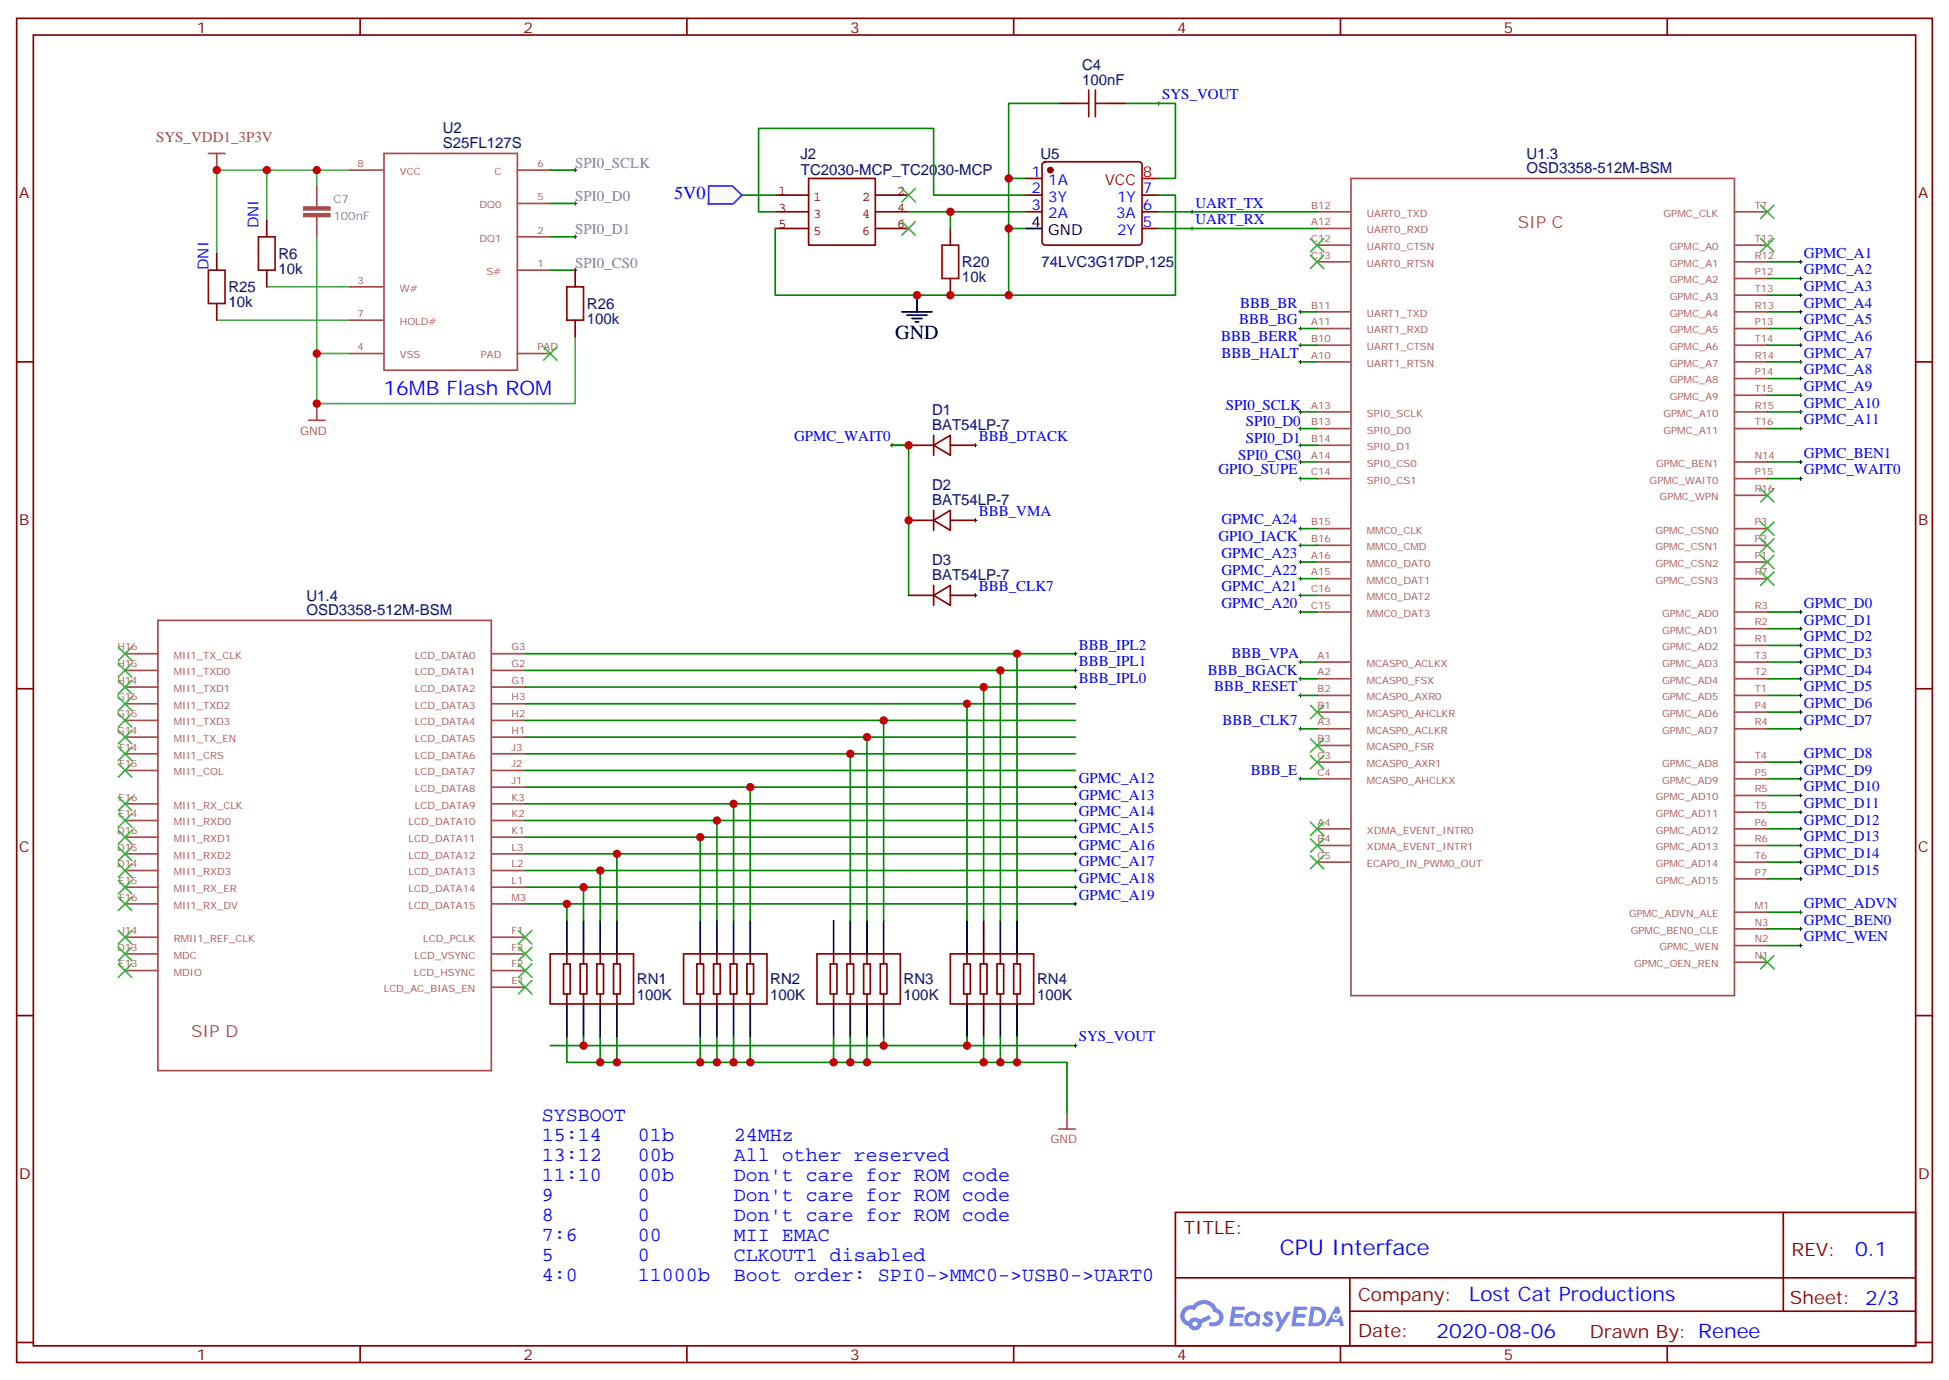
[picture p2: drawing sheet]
<svg xmlns="http://www.w3.org/2000/svg" width="412mm" height="292mm" viewBox="0 0 412 292" stroke-linecap="round" stroke-linejoin="round" font-family="sans-serif">
<g fill="none" stroke="#870000" stroke-width=".35">
<path d="M3.5 3.9h405.4v284.3h-405.4zM7.1 7.4h398.2v277.3h-398.2zM76.2 3.9v3.5M145.3 3.9v3.5M214.5 3.9v3.5M283.6 3.9v3.5M352.8 3.9v3.5M3.5 76.6h3.6M405.3 76.6h3.6M3.5 145.7h3.6M405.3 145.7h3.6M3.5 214.8h3.6"/>
<path d="M405.3 214.8h3.6M248.7 256.5h156.6v28.2h-156.6zM377.3 256.5v20.9M248.7 270.3h156.5M285.6 277.4h119.6M285.6 270.3v14.1M3.5 284h3.6M76.2 284.7v3.5M145.3 284.7v3.5M214.5 284.7v3.5M283.6 284.7v3.5M352.8 284.7v3.5"/>
<path d="M405.3 284h3.6"/>
</g>
<g fill="#5487ff">
<path d="M267.7 277.6a1.22 1.22 0 0 1 1.7 .3l-.4 .6a.47 .47 0 0 0-.3-.4 .47 .47 0 0 0-.5 .2v.1a1.55 1.55 0 0 1 1.1 1.5 1.34 1.34 0 0 1-2.3 .2l.5-.6 .7 .4a.29 .29 0 0 0 .3-.2 .29 .29 0 0 0-.2-.3 1.04 1.04 0 0 1-.6-1.8z"/>
<path d="M260.7 276.4h2.1a.43 .43 0 0 1 .5 .1 .43 .43 0 0 1 .1 .5l-.3 .1h-1.7l-.1 .9h1.5a.37 .37 0 0 1 .3 .4 .37 .37 0 0 1-.3 .3h-1.6l-.2 1.1h1.3a.43 .43 0 0 1 .5 .1 .43 .43 0 0 1 .1 .5l-.3 .2h-2.5z"/>
<path d="M273.8 276.4h2.2a.43 .43 0 0 1 .4 .1 .43 .43 0 0 1 .1 .5l-.3 .1h-1.6l-.2 .9h1.6a.37 .37 0 0 1 .3 .4 .37 .37 0 0 1-.4 .3h-1.6l-.1 1.1h1.3a.43 .43 0 0 1 .4 .1 .43 .43 0 0 1 .1 .5l-.3 .1h-2.4z"/>
<path d="M282.6 276.4h.7l.3 1.3-.6 .3a.69 .69 0 0 0-1 .2 .69 .69 0 0 0 .4 1 .69 .69 0 0 0 .9-.6l.5-.3 .6 2.2h-.8l-.2-.8h-1.8l-.5 .8h-.8z"/>
<path d="M269.8 277.5h.8l.6 1.8 1.1-1.8h.9l-2.6 4.2h-.8l.9-1.6z"/>
<path d="M277.4 276.4l-.6 4.2h1.3a2.11 2.11 0 0 0 2.5-2.2 2.11 2.11 0 0 0-2.5-2zM278.1 277.1a1.39 1.39 0 0 1 1.7 1.5 1.39 1.39 0 0 1-1.8 1.2h-.3z"/>
<path d="M263.7 278a1.47 1.47 0 0 0-.1 2.1 1.47 1.47 0 0 0 2.1 .1l.7 .4 .3-2.3-.2-.3h-.4a1.49 1.49 0 0 0-2.4 0zM264.4 278.4a.92 .92 0 0 1 1.5 .5 .92 .92 0 0 1-1.3 1 .9 .9 0 0 1-.2-1.5z"/>
<path d="M250.4 276.8a2.18 2.18 0 0 0 1.1 3.7 1.44 1.44 0 0 0 1.6 .9 1.44 1.44 0 0 0 1.2-1.5l2-1-.5-.7-1.9 1a1.47 1.47 0 0 0-2.4 .4 1.39 1.39 0 0 1-.7-1.9 1.39 1.39 0 0 1 2-.5 2.08 2.08 0 0 1 2.2-1.3 2.08 2.08 0 0 1 1.8 1.7 1.07 1.07 0 0 1 1.2 1 1.07 1.07 0 0 1-1 1.1h-.7a.43 .43 0 0 0-.5 .4 .43 .43 0 0 0 .4 .5 2 2 0 0 0 2.4-1.1 2 2 0 0 0-.7-2.5l-.4-.2a2.98 2.98 0 0 0-5.1-.7l-1.1 .1zM252.3 280.1a.55 .55 0 0 1 1.1 0 .55 .55 0 0 1-1.1 0z"/>
<circle cx="282.6" cy="278.5" r=".26"/>
</g>
<g fill="none" stroke="#a64a4a" stroke-width=".35">
<path d="M44.1 32.5h3.5M45.9 32.5v3.5M67 39.5v3.5M74.1 36h6.9M81.3 32.5h28.2v45.8h-28.2zM109.5 36h6.9M285.9 37.7h81.1v172.9h-81.1zM67 43v.7M67 45.9v4.2M109.5 57.2h6.9M109.5 50.1h6.9M109.5 43h6.9"/>
<path d="M278.7 51.9h6.9M278.7 55.4h6.9M278.7 44.8h6.9M278.7 48.3h6.9M367 58.9h6.9M367 51.9h6.9M367 55.4h6.9M367 44.8h6.9M74.1 60.7h6.9M74.1 74.8h6.9M74.1 67.7h6.9M109.5 74.8h6.9"/>
<path d="M278.7 66h6.9M278.7 76.6h6.9M278.7 73h6.9M278.7 69.5h6.9M367 62.4h6.9M367 66h6.9M367 76.6h6.9M367 73h6.9M367 69.5h6.9M65.3 88.9h3.5M67 85.4v3.5M278.7 97.7h6.9"/>
<path d="M278.7 94.2h6.9M278.7 87.1h6.9M278.7 90.7h6.9M367 97.7h6.9M367 87.1h6.9M367 90.7h6.9M367 80.1h6.9M367 83.6h6.9M278.7 111.8h6.9M278.7 101.2h6.9M278.7 115.4h6.9M278.7 118.9h6.9"/>
<path d="M367 111.8h6.9M367 101.2h6.9M367 115.4h6.9M367 118.9h6.9M367 104.8h6.9M26.5 138.3h6.9M33.4 131.2h70.6v95.3h-70.6zM104.2 138.3h6.9M278.7 122.4h6.9M278.7 125.9h6.9M278.7 129.5h6.9M367 122.4h6.9"/>
<path d="M367 129.5h6.9M367 133h6.9M367 136.5h6.9M26.5 159.5h6.9M26.5 155.9h6.9M26.5 152.4h6.9M26.5 148.9h6.9M26.5 145.3h6.9M26.5 141.8h6.9M104.2 159.5h6.9M104.2 155.9h6.9M104.2 152.4h6.9"/>
<path d="M104.2 148.9h6.9M104.2 145.3h6.9M104.2 141.8h6.9M278.7 154.2h6.9M278.7 157.7h6.9M278.7 140.1h6.9M278.7 143.6h6.9M278.7 147.1h6.9M278.7 150.6h6.9M367 154.2h6.9M367 140.1h6.9M367 143.6h6.9"/>
<path d="M367 147.1h6.9M367 150.6h6.9M26.5 163h6.9M26.5 177.1h6.9M26.5 170h6.9M26.5 173.6h6.9M104.2 163h6.9M104.2 177.1h6.9M104.2 170h6.9M104.2 166.5h6.9M104.2 173.6h6.9M278.7 161.2h6.9"/>
<path d="M278.7 164.7h6.9M278.7 175.3h6.9M278.7 178.9h6.9M367 161.2h6.9M367 164.7h6.9M367 175.3h6.9M367 178.9h6.9M367 168.3h6.9M367 171.8h6.9M26.5 198.3h6.9M26.5 187.7h6.9M26.5 191.2h6.9"/>
<path d="M26.5 180.6h6.9M26.5 184.1h6.9M104.2 198.3h6.9M104.2 187.7h6.9M104.2 191.2h6.9M104.2 180.6h6.9M104.2 184.1h6.9M278.7 182.4h6.9M367 182.4h6.9M367 185.9h6.9M367 193h6.9M367 196.5h6.9"/>
<path d="M26.5 205.3h6.9M26.5 201.8h6.9M104.2 208.8h6.9M104.2 205.3h6.9M104.2 201.8h6.9M367 200h6.9M367 203.6h6.9"/>
</g>
<g fill="none" stroke="#000" stroke-width=".21">
<path d="M121.4 36h.7M121.7 35.6v.7M244.8 21.9h.7M245.2 21.5v.7M121.4 57.2h.7M121.4 43h.7M121.4 50.1h.7M121.7 42.7v.7M121.7 49.7v.7M121.7 56.8v.7M251.9 44.8h.7M251.9 48.3h.7"/>
<path d="M252.2 44.4v.8M252.2 48v.7M380.6 55.4h.8M380.6 58.9h.8M381 55v.7M381 58.6v.7M274.8 73h.7M274.8 76.6h.7M274.8 66h.7M274.8 69.5h.7M275.2 65.6v.7M275.2 69.1v.7"/>
<path d="M275.2 72.7v.7M275.2 76.2v.7M380.6 73h.8M380.6 76.6h.8M380.6 66h.8M380.6 69.5h.8M380.6 62.4h.8M381 62.1v.7M381 65.6v.7M381 69.1v.7M381 72.7v.7M381 76.2v.7"/>
<path d="M381 79.7v.7M188.4 94.2h.7M188.7 93.8v.7M206 94.2h.7M206.4 93.8v.7M274.8 87.1h.7M274.8 94.2h.7M274.8 90.7h.7M274.8 97.7h.7M275.2 86.8v.7M275.2 90.3v.7M275.2 93.8v.7"/>
<path d="M275.2 97.4v.7M380.6 87.1h.8M380.6 90.7h.8M380.6 97.7h.8M380.6 80.1h.8M380.6 83.6h.8M381 83.3v.7M381 86.8v.7M381 90.3v.7M381 97.4v.7M206 110.1h.7M206.4 109.7v.7"/>
<path d="M274.8 118.9h.7M275.2 118.5v.7M380.6 101.2h.8M381 100.9v.7M206 125.9h.7M206.4 125.6v.7M274.8 129.5h.7M274.8 125.9h.7M274.8 122.4h.7M275.2 122.1v.7M275.2 125.6v.7M275.2 129.1v.7"/>
<path d="M275.2 139.7v.7M380.6 129.5h.8M380.6 133h.8M380.6 136.5h.8M381 129.1v.7M381 132.6v.7M381 136.2v.7M381 139.7v.7M274.8 154.2h.7M274.8 140.1h.7M274.8 143.6h.7M274.8 147.1h.7"/>
<path d="M275.2 143.2v.7M275.2 146.8v.7M275.2 153.8v.7M380.6 154.2h.8M380.6 140.1h.8M380.6 143.6h.8M380.6 147.1h.8M380.6 150.6h.8M381 143.2v.7M381 146.8v.7M381 150.3v.7M381 153.8v.7"/>
<path d="M274.8 164.7h.7M275.2 164.4v.7M380.6 164.7h.8M380.6 161.2h.8M380.6 168.3h.8M380.6 171.8h.8M380.6 175.3h.8M380.6 178.9h.8M381 160.9v.7M381 164.4v.7M381 167.9v.7M381 171.4v.8"/>
<path d="M381 175v.7M381 178.5v.7M380.6 196.5h.8M380.6 182.4h.8M380.6 185.9h.8M380.6 193h.8M381 182v.7M381 185.6v.7M381 192.6v.7M381 196.1v.7M381 199.7v.7M380.6 200h.8"/>
</g>
<g fill="none" stroke="#008700" stroke-width=".35">
<path d="M213.4 37.7h3.6M224 21.9h-10.6v26.4h3.6M238.1 21.9h10.6v15.8h-3.5M157 41.3h7M164 48.3v14.1h49.4v-14.1M192.3 44.8h24.7M201.1 44.8v3.5M217 41.3h-19.4v-14.1h-37.1v17.6h3.5M245.2 41.3h3.5v21.1h-35.3M245.2 48.3h33.5M245.2 44.8h33.5M373.9 58.9h7.1"/>
<path d="M373.9 55.4h7.1M275.2 69.5h3.5M275.2 66h3.5M275.2 73h3.5M275.2 76.6h3.5M373.9 69.5h7.1M373.9 66h7.1M373.9 62.4h7.1M373.9 73h7.1M373.9 76.6h7.1M192.3 94.2h-3.6h3.6v31.7M275.2 97.7h3.5"/>
<path d="M275.2 90.7h3.5M275.2 94.2h3.5M275.2 87.1h3.5M373.9 97.7h7.1M373.9 90.7h7.1M373.9 87.1h7.1M373.9 80.1h7.1M373.9 83.6h7.1M275.2 118.9h3.5M373.9 101.2h7.1M111.1 138.3h116.4M275.2 129.5h3.5"/>
<path d="M275.2 122.4h3.5M275.2 125.9h3.5M373.9 129.5h7.1M373.9 133h7.1M373.9 136.5h7.1M111.1 148.9h116.4M111.1 152.4h116.4M111.1 155.9h116.4M111.1 145.3h116.4M111.1 141.8h116.4M111.1 159.5h116.4M275.2 140.1h3.5"/>
<path d="M275.2 143.6h3.5M275.2 147.1h3.5M275.2 154.2h3.5M373.9 140.1h7.1M373.9 143.6h7.1M373.9 147.1h7.1M373.9 150.6h7.1M373.9 154.2h7.1M111.1 166.5h116.4M111.1 177.1h116.4M111.1 173.6h116.4M111.1 170h116.4"/>
<path d="M111.1 163h116.4M275.2 164.7h3.5M373.9 161.2h7.1M373.9 164.7h7.1M373.9 168.3h7.1M373.9 171.8h7.1M373.9 175.3h7.1M373.9 178.9h7.1M111.1 180.6h116.4M111.1 184.1h116.4M111.1 187.7h116.4M111.1 191.2h116.4"/>
<path d="M373.9 182.4h7.1M373.9 185.9h7.1M373.9 196.5h7.1M373.9 193h7.1M373.9 200h7.1"/>
</g>
<path d="M56.4 36v10.6M67 36v3.5M74.1 36h-28.2v17.6M67 50.1v35.3h54.7v-14.1M45.9 67.7h28.2M56.4 60.7h17.7M67 74.8h7.1" fill="none" stroke="#4aa64a" stroke-width=".35"/>
<g fill="none" stroke="#3c3" stroke-width=".35">
<path d="M190.9 39.9l2.8 2.8M193.7 39.9l-2.8 2.8M190.9 46.9l2.8 2.8M193.7 46.9l-2.8 2.8M277.3 54l2.8 2.8M277.3 50.4l2.8 2.9M280.1 54l-2.8 2.8M280.1 50.4l-2.8 2.9M372.5 50.4l2.9 2.9M372.5 43.4l2.9 2.8M375.4 50.4l-2.9 2.9M375.4 43.4l-2.9 2.8"/>
<path d="M115 73.4l2.8 2.8M117.8 73.4l-2.8 2.8M372.5 117.5l2.9 2.8M372.5 113.9l2.9 2.9M372.5 103.4l2.9 2.8M372.5 110.4l2.9 2.8M375.4 117.5l-2.9 2.8M375.4 113.9l-2.9 2.9M375.4 103.4l-2.9 2.8M375.4 110.4l-2.9 2.8M25 136.9l2.9 2.8M27.9 136.9l-2.9 2.8"/>
<path d="M372.5 121l2.9 2.8M375.4 121l-2.9 2.8M25 158l2.9 2.9M25 154.5l2.9 2.8M25 151l2.9 2.8M25 147.5l2.9 2.8M25 143.9l2.9 2.9M25 140.4l2.9 2.8M27.9 158l-2.9 2.9M27.9 154.5l-2.9 2.8M27.9 151l-2.9 2.8M27.9 147.5l-2.9 2.8"/>
<path d="M27.9 143.9l-2.9 2.9M27.9 140.4l-2.9 2.8M277.3 149.2l2.8 2.8M277.3 156.3l2.8 2.8M277.3 159.8l2.8 2.8M280.1 149.2l-2.8 2.8M280.1 156.3l-2.8 2.8M280.1 159.8l-2.8 2.8M25 179.2l2.9 2.8M25 175.7l2.9 2.8M25 172.2l2.9 2.8M25 168.6l2.9 2.8"/>
<path d="M25 161.6l2.9 2.8M27.9 179.2l-2.9 2.8M27.9 175.7l-2.9 2.8M27.9 172.2l-2.9 2.8M27.9 168.6l-2.9 2.8M27.9 161.6l-2.9 2.8M277.3 173.9l2.8 2.8M277.3 177.4l2.8 2.9M280.1 173.9l-2.8 2.8M280.1 177.4l-2.8 2.9M25 196.8l2.9 2.9M25 189.8l2.9 2.8"/>
<path d="M25 186.3l2.9 2.8M25 182.7l2.9 2.9M27.9 196.8l-2.9 2.9M27.9 189.8l-2.9 2.8M27.9 186.3l-2.9 2.8M27.9 182.7l-2.9 2.9M109.7 196.8l2.8 2.9M112.5 196.8l-2.8 2.9M277.3 181l2.8 2.8M280.1 181l-2.8 2.8M25 203.9l2.9 2.8M25 200.4l2.9 2.8"/>
<path d="M27.9 203.9l-2.9 2.8M27.9 200.4l-2.9 2.8M109.7 200.4l2.8 2.8M109.7 203.9l2.8 2.8M109.7 207.4l2.8 2.9M112.5 200.4l-2.8 2.8M112.5 203.9l-2.8 2.8M112.5 207.4l-2.8 2.9M372.5 202.1l2.9 2.9M375.4 202.1l-2.9 2.9"/>
</g>
<path d="M217 37.7h3.5M220.7 34.4l.5-.2h19.7a.71 .71 0 0 1 .8 .7v16.3a.76 .76 0 0 1-.8 .7h-19.7a.76 .76 0 0 1-.7-.7v-16.3zM224 21.9h3.5M234.6 21.9h3.5M201.1 48.3v3.6M201.1 58.9v3.5M217 41.3h3.5M217 44.8h3.5M241.7 41.3h3.5M241.7 44.8h3.5M241.7 48.3h3.5" fill="none" stroke="#870000" stroke-width=".35"/>
<circle cx="222.2" cy="36" r=".53" fill="#870000" stroke="#870000" stroke-width=".35"/>
<path d="M217 48.3h3.5M190.9 66h6.3M191.9 66.7h4.2M193 67.4h2.1M193.7 68.1h.7M194 62.4v3.6" fill="none" stroke="#000" stroke-width=".35"/>
<path d="M241.7 37.7h3.5" fill="none" stroke="#f00" stroke-width=".35"/>
<path d="M230.4 19.1v5.6M231.8 19.1v5.6M227.5 21.9h2.9M231.8 21.9h2.8M199.3 51.9h3.5v7h-3.5z" fill="none" stroke="#a10000" stroke-width=".35"/>
<path d="M171.1 37.7h14.1v14.2h-14.1zM164 41.3h7.1M164 44.8h7.1M164 48.3h7.1M185.2 41.3h7.1M185.2 44.8h7.1M185.2 48.3h7.1" fill="none" stroke="#850000" stroke-width=".35"/>
<g fill="#a64a4a" stroke="#a64a4a" stroke-width=".21">
<path d="M64.2 43.7h5.6v.8h-5.6z"/>
<path d="M64.2 45.2h5.6v.7h-5.6z"/>
</g>
<path d="M149.9 39.3h5.1l2 2-1.9 1.8h-5.3z" fill="#fff7f7" stroke="#420aff" stroke-width=".35"/>
<g fill="none" stroke="#870000" stroke-width=".35">
<path d="M45.9 53.6v3.6M56.4 46.6v3.5M56.4 57.2v3.5M121.7 57.2v3.5M45.9 64.2v3.5M121.7 67.7v3.6M192.3 94.2h5.3M197.6 94.2l3.5-2.1v4.2zM197.6 92.1v4.2M201.1 94.2h5.3M192.3 110.1h5.3M197.6 110.1l3.5-2.2v4.3z"/>
<path d="M197.6 107.9v4.3M201.1 110.1h5.3M192.3 125.9h5.3M197.6 125.9l3.5-2.1v4.3zM197.6 123.8v4.3M201.1 125.9h5.3M116.4 201.8h17.7v10.6h-17.7zM119.2 203.9h1.4v6.4h-1.4zM119.9 201.8v2.1M119.9 210.3v2.1M122.8 203.9h1.4v6.4h-1.4zM123.5 201.8v2.1"/>
<path d="M123.5 210.3v2.1M126.3 203.9h1.4v6.4h-1.4zM127 201.8v2.1M127 210.3v2.1M129.8 203.9h1.4v6.4h-1.4zM130.5 201.8v2.1M130.5 210.3v2.1M144.6 201.8h17.7v10.6h-17.7zM147.5 203.9h1.4v6.4h-1.4zM148.2 201.8v2.1M148.2 210.3v2.1M151 203.9h1.4v6.4h-1.4z"/>
<path d="M151.7 201.8v2.1M151.7 210.3v2.1M154.5 203.9h1.4v6.4h-1.4zM155.2 201.8v2.1M155.2 210.3v2.1M158 203.9h1.5v6.4h-1.5zM158.7 201.8v2.1M158.7 210.3v2.1M172.9 201.8h17.6v10.6h-17.6zM175.7 203.9h1.4v6.4h-1.4zM176.4 201.8v2.1M176.4 210.3v2.1"/>
<path d="M179.2 203.9h1.4v6.4h-1.4zM179.9 201.8v2.1M179.9 210.3v2.1M182.7 203.9h1.4v6.4h-1.4zM183.4 201.8v2.1M183.4 210.3v2.1M186.3 203.9h1.4v6.4h-1.4zM187 201.8v2.1M187 210.3v2.1M201.1 201.8h17.6v10.6h-17.6zM203.9 203.9h1.4v6.4h-1.4zM204.6 201.8v2.1"/>
<path d="M204.6 210.3v2.1M207.4 203.9h1.4v6.4h-1.4zM208.1 201.8v2.1M208.1 210.3v2.1M211 203.9h1.4v6.4h-1.4zM211.7 201.8v2.1M211.7 210.3v2.1M214.5 203.9h1.4v6.4h-1.4zM215.2 201.8v2.1M215.2 210.3v2.1"/>
</g>
<path d="M44.1 57.2h3.5v7h-3.5zM54.7 50.1h3.5v7.1h-3.5zM119.9 60.7h3.6v7h-3.6z" fill="none" stroke="#a10000" stroke-width=".35"/>
<g fill="none" stroke="#000" stroke-width=".21">
<path d="M274.8 111.8h.7M274.8 101.2h.7M274.8 115.4h.7M275.2 100.9v.7M275.2 111.5v.7M275.2 115v.7M227.2 138.3h.7M227.5 137.9v.7M227.2 145.3h.7M227.2 141.8h.7M227.5 141.5v.7M227.5 145v.7"/>
<path d="M227.2 177.1h.7M227.2 173.6h.7M227.2 170h.7M227.2 166.5h.7M227.5 166.2v.7M227.5 169.7v.7M227.5 173.2v.7M227.5 176.7v.7M227.2 191.2h.7M227.2 187.7h.7M227.2 184.1h.7M227.2 180.6h.7"/>
<path d="M227.5 180.3v.7M227.5 183.8v.7M227.5 187.3v.7M227.5 190.9v.7M227.2 221.2h.7M227.5 220.8v.7"/>
</g>
<g fill="none" stroke="#008700" stroke-width=".35">
<path d="M116.4 36h5.3M116.4 57.2h5.3M116.4 50.1h5.3M116.4 43h5.3M275.2 111.8h3.5M275.2 101.2h3.5M275.2 115.4h3.5M215.2 138.3v56.4M179.9 159.5v35.2M183.4 155.9v38.8M187 152.4v42.3M204.6 148.9v45.8"/>
<path d="M208.1 145.3v49.4M211.7 141.8v52.9M148.2 177.1v17.6M151.7 173.6v21.1M155.2 170v24.7M158.7 166.5v28.2M119.9 191.2v3.5M123.5 187.7v7M127 184.1v10.6M130.5 180.6v14.1M119.9 219.4v5.3h105.9v10.6M123.5 219.4v1.8"/>
<path d="M127 219.4v5.3M130.5 219.4v5.3M148.2 219.4v5.3M151.7 219.4v5.3M155.2 219.4v5.3M158.7 219.4v5.3M176.4 219.4v5.3M179.9 219.4v5.3M183.4 219.4v5.3M187 219.4v1.8M204.6 219.4v1.8M208.1 219.4v5.3"/>
<path d="M211.7 219.4v5.3M215.2 219.4v5.3M116.4 221.2h111.1"/>
</g>
<g fill="none" stroke="#000" stroke-width=".35">
<path d="M119.9 194.7v7.1M123.5 194.7v7.1M127 194.7v7.1M130.5 194.7v7.1M148.2 194.7v7.1M151.7 194.7v7.1M155.2 194.7v7.1M158.7 194.7v7.1M176.4 194.7v7.1M179.9 194.7v7.1M183.4 194.7v7.1M187 194.7v7.1"/>
<path d="M204.6 194.7v7.1M208.1 194.7v7.1M211.7 194.7v7.1M215.2 194.7v7.1M119.9 212.4v7M123.5 212.4v7M127 212.4v7M130.5 212.4v7M148.2 212.4v7M151.7 212.4v7M155.2 212.4v7M158.7 212.4v7"/>
<path d="M176.4 212.4v7M179.9 212.4v7M183.4 212.4v7M187 212.4v7M204.6 212.4v7M208.1 212.4v7M211.7 212.4v7M215.2 212.4v7"/>
</g>
<path d="M224 238.8h3.5M225.8 235.3v3.5" fill="none" stroke="#a64a4a" stroke-width=".35"/>
<g fill="#c00">
<circle cx="56.4" cy="36" r=".88"/>
<circle cx="67" cy="36" r=".88"/>
<circle cx="192.3" cy="94.2" r=".88"/>
<circle cx="213.4" cy="48.3" r=".88"/>
<circle cx="201.1" cy="44.8" r=".88"/>
<circle cx="201.1" cy="62.4" r=".88"/>
<circle cx="213.4" cy="62.4" r=".88"/>
<circle cx="213.4" cy="37.7" r=".88"/>
<circle cx="194" cy="62.4" r=".88"/>
<circle cx="192.3" cy="110.1" r=".88"/>
<circle cx="67" cy="74.8" r=".88"/>
<circle cx="45.9" cy="36" r=".88"/>
<circle cx="67" cy="85.4" r=".88"/>
<circle cx="127" cy="184.1" r=".88"/>
<circle cx="130.5" cy="180.6" r=".88"/>
<circle cx="119.9" cy="191.2" r=".88"/>
<circle cx="123.5" cy="187.7" r=".88"/>
<circle cx="148.2" cy="177.1" r=".88"/>
<circle cx="151.7" cy="173.6" r=".88"/>
<circle cx="155.2" cy="170" r=".88"/>
<circle cx="158.8" cy="166.5" r=".88"/>
<circle cx="179.9" cy="159.5" r=".88"/>
<circle cx="183.4" cy="155.9" r=".88"/>
<circle cx="187" cy="152.4" r=".88"/>
<circle cx="204.6" cy="148.9" r=".88"/>
<circle cx="208.1" cy="145.3" r=".88"/>
<circle cx="211.7" cy="141.8" r=".88"/>
<circle cx="215.2" cy="138.3" r=".88"/>
<circle cx="123.5" cy="221.2" r=".88"/>
<circle cx="204.6" cy="221.2" r=".88"/>
<circle cx="187" cy="221.2" r=".88"/>
<circle cx="127" cy="224.7" r=".88"/>
<circle cx="130.5" cy="224.7" r=".88"/>
<circle cx="148.2" cy="224.7" r=".88"/>
<circle cx="151.7" cy="224.7" r=".88"/>
<circle cx="155.2" cy="224.7" r=".88"/>
<circle cx="158.8" cy="224.7" r=".88"/>
<circle cx="176.4" cy="224.7" r=".88"/>
<circle cx="179.9" cy="224.7" r=".88"/>
<circle cx="183.4" cy="224.7" r=".88"/>
<circle cx="208.1" cy="224.7" r=".88"/>
<circle cx="211.7" cy="224.7" r=".88"/>
<circle cx="215.2" cy="224.7" r=".88"/>
</g>
<text font-size="4.6" fill="#00f" x="270.8" y="265.5">CPU Interface</text>
<text font-size="4.2" x="189.4" y="71.6">GND</text>
<g font-size="4.2" fill="#00f">
<text x="81.1" y="83.6">16MB Flash ROM</text>
<text x="114.7" y="237.1">SYSBOOT</text>
<text x="114.7" y="241.3">15:14</text>
<text x="114.7" y="245.5">13:12</text>
<text x="135" y="241.3">01b</text>
<text x="135" y="245.5">00b</text>
<text x="155.3" y="241.3">24MHz</text>
<text x="155.3" y="245.5">All other reserved</text>
<text x="114.7" y="249.8">11:10</text>
<text x="135" y="249.8">00b</text>
<text x="155.3" y="249.8">Don't care for ROM code</text>
<text x="114.7" y="254">9</text>
<text x="135" y="254">0</text>
<text x="155.3" y="254">Don't care for ROM code</text>
<text x="114.7" y="258.2">8</text>
<text x="114.7" y="262.5">7:6</text>
<text x="135" y="258.2">0</text>
<text x="135" y="262.5">00</text>
<text x="155.3" y="258.2">Don't care for ROM code</text>
<text x="155.3" y="262.5">MII EMAC</text>
<text x="114.7" y="266.7">5</text>
<text x="135" y="266.7">0</text>
<text x="155.3" y="266.7">CLKOUT1 disabled</text>
<text x="392.5" y="265.7">0.1</text>
<text x="114.7" y="270.9">4:0</text>
<text x="135" y="270.9">11000b</text>
<text x="155.3" y="270.9">Boot order: SPI0-&gt;MMC0-&gt;USB0-&gt;UART0</text>
<text x="310.9" y="275.3">Lost Cat Productions</text>
<text x="304" y="283.1">2020-08-06</text>
</g>
<text font-size="3.9" fill="#00f" x="142.6" y="42.2">5V0</text>
<g font-size="3.9" fill="#800">
<text x="250.5" y="261.1">TITLE:</text>
<text x="379.1" y="265.7">REV:</text>
<text x="287.4" y="275.3">Company:</text>
<text x="378.7" y="275.9">Sheet: 2/3</text>
<text x="287.4" y="282.9">Date:</text>
<text x="336.4" y="283">Drawn By: Renee</text>
</g>
<g font-size="3.5" fill="#a54b4b">
<text x="321.1" y="48.3">SIP C</text>
<text x="40.5" y="219.4">SIP D</text>
</g>
<g font-size="3.2" fill="#800">
<text x="41.6" y="6.9">1</text>
<text x="110.8" y="6.9">2</text>
<text x="179.9" y="6.9">3</text>
<text x="249.1" y="6.9">4</text>
<text x="318.2" y="6.9">5</text>
<text x="4.1" y="42">A</text>
<text x="405.9" y="42">A</text>
<text x="4.1" y="111.1">B</text>
<text x="405.9" y="111.1">B</text>
<text x="4.1" y="180.3">C</text>
<text x="405.9" y="180.3">C</text>
<text x="4.1" y="249.4">D</text>
<text x="405.9" y="249.4">D</text>
<text x="41.6" y="287.7">1</text>
<text x="110.8" y="287.7">2</text>
<text x="179.9" y="287.7">3</text>
<text x="249.1" y="287.7">4</text>
<text x="318.2" y="287.7">5</text>
</g>
<g font-size="3.2" fill="#000080">
<text x="229" y="18">100nF</text>
<text x="229" y="14.8">C4</text>
<text x="93.7" y="28.2">U2</text>
<text x="93.7" y="31.4">S25FL127S</text>
<text x="169.4" y="33.6">J2</text>
<text x="220.1" y="33.6">U5</text>
<text x="323" y="33.6">U1.3</text>
<text x="169.5" y="37.1">TC2030-MCP_TC2030-MCP</text>
<text x="323" y="36.7">OSD3358-512M-BSM</text>
<text x="58.9" y="57.9">10k</text>
<text x="58.9" y="54.8">R6</text>
<text x="203.6" y="59.7">10k</text>
<text x="203.6" y="56.6">R20</text>
<text x="220.4" y="56.5">74LVC3G17DP,125</text>
<text x="48.3" y="65">10k</text>
<text x="48.3" y="61.9">R25</text>
<text x="124.2" y="65.4">R26</text>
<text x="124.2" y="68.5">100k</text>
<text x="197.2" y="87.8">D1</text>
<text x="197.2" y="91">BAT54LP-7</text>
<text x="197.2" y="106.9">BAT54LP-7</text>
<text x="197.2" y="103.7">D2</text>
<text x="197.2" y="119.6">D3</text>
<text x="197.2" y="122.8">BAT54LP-7</text>
<text x="64.8" y="130.2">OSD3358-512M-BSM</text>
<text x="64.8" y="127">U1.4</text>
<text x="134.8" y="208.2">RN1</text>
<text x="163" y="208.2">RN2</text>
<text x="191.2" y="208.2">RN3</text>
<text x="219.4" y="208.2">RN4</text>
<text x="134.8" y="211.4">100K</text>
<text x="163" y="211.4">100K</text>
<text x="191.2" y="211.4">100K</text>
<text x="219.4" y="211.4">100K</text>
</g>
<g font-size="3.2" fill="#00f">
<text x="245.9" y="21">SYS_VOUT</text>
<text x="218.3" y="37.4">1</text>
<text x="218.3" y="40.9">2</text>
<text x="221.8" y="39.2">1A</text>
<text x="241.8" y="40.9">7</text>
<text x="218.3" y="44.4">3</text>
<text x="221.8" y="42.7">3Y</text>
<text x="221.8" y="46.2">2A</text>
<text x="236.2" y="46.2">3A</text>
<text x="236.4" y="42.7">1Y</text>
<text x="241.8" y="48">5</text>
<text x="241.8" y="44.4">6</text>
<text x="252.9" y="43.9">UART_TX</text>
<text x="252.9" y="47.4">UART_RX</text>
<text x="54.7" y="48.3" transform="rotate(-90 54.7 48.3)">DNI</text>
<text x="236.4" y="49.7">2Y</text>
<text x="44.1" y="57.2" transform="rotate(-90 44.1 57.2)">DNI</text>
<text x="381.7" y="54.5">GPMC_A1</text>
<text x="381.7" y="58">GPMC_A2</text>
<text x="262.4" y="65.1">BBB_BR</text>
<text x="381.7" y="61.6">GPMC_A3</text>
<text x="381.7" y="65.1">GPMC_A4</text>
<text x="262.2" y="68.6">BBB_BG</text>
<text x="381.7" y="68.6">GPMC_A5</text>
<text x="258.4" y="72.1">BBB_BERR</text>
<text x="258.5" y="75.7">BBB_HALT</text>
<text x="381.7" y="72.1">GPMC_A6</text>
<text x="381.7" y="75.7">GPMC_A7</text>
<text x="381.7" y="79.2">GPMC_A8</text>
<text x="381.7" y="82.7">GPMC_A9</text>
<text x="259.4" y="86.6">SPI0_SCLK</text>
<text x="381.7" y="86.3">GPMC_A10</text>
<text x="381.7" y="89.8">GPMC_A11</text>
<text x="168" y="93.3">GPMC_WAIT0</text>
<text x="207.1" y="93.3">BBB_DTACK</text>
<text x="263.6" y="93.7">SPI0_D1</text>
<text x="263.6" y="90.2">SPI0_D0</text>
<text x="257.8" y="100.4">GPIO_SUPE</text>
<text x="262" y="97.2">SPI0_CS0</text>
<text x="381.7" y="100.4">GPMC_WAIT0</text>
<text x="381.7" y="96.8">GPMC_BEN1</text>
<text x="207.1" y="109.2">BBB_VMA</text>
<text x="258.5" y="110.9">GPMC_A24</text>
<text x="257.8" y="114.5">GPIO_IACK</text>
<text x="258.5" y="118">GPMC_A23</text>
<text x="207.1" y="125.1">BBB_CLK7</text>
<text x="258.5" y="125.1">GPMC_A21</text>
<text x="258.5" y="121.5">GPMC_A22</text>
<text x="258.5" y="128.6">GPMC_A20</text>
<text x="381.7" y="128.6">GPMC_D0</text>
<text x="228.2" y="137.4">BBB_IPL2</text>
<text x="381.7" y="132.1">GPMC_D1</text>
<text x="381.7" y="135.6">GPMC_D2</text>
<text x="228.2" y="140.9">BBB_IPL1</text>
<text x="255.5" y="142.7">BBB_BGACK</text>
<text x="260.6" y="139.2">BBB_VPA</text>
<text x="381.7" y="139.2">GPMC_D3</text>
<text x="381.7" y="142.7">GPMC_D4</text>
<text x="228.2" y="144.5">BBB_IPL0</text>
<text x="256.9" y="146.2">BBB_RESET</text>
<text x="381.7" y="146.2">GPMC_D5</text>
<text x="381.7" y="149.8">GPMC_D6</text>
<text x="258.7" y="153.3">BBB_CLK7</text>
<text x="381.7" y="153.3">GPMC_D7</text>
<text x="381.7" y="160.3">GPMC_D8</text>
<text x="228.2" y="165.6">GPMC_A12</text>
<text x="264.7" y="163.9">BBB_E</text>
<text x="381.7" y="163.9">GPMC_D9</text>
<text x="381.7" y="167.4">GPMC_D10</text>
<text x="228.2" y="172.7">GPMC_A14</text>
<text x="228.2" y="169.2">GPMC_A13</text>
<text x="381.7" y="170.9">GPMC_D11</text>
<text x="228.2" y="179.7">GPMC_A16</text>
<text x="228.2" y="176.2">GPMC_A15</text>
<text x="381.7" y="174.4">GPMC_D12</text>
<text x="381.7" y="178">GPMC_D13</text>
<text x="228.2" y="183.3">GPMC_A17</text>
<text x="381.7" y="181.5">GPMC_D14</text>
<text x="381.7" y="185">GPMC_D15</text>
<text x="228.2" y="190.3">GPMC_A19</text>
<text x="228.2" y="186.8">GPMC_A18</text>
<text x="381.7" y="195.6">GPMC_BEN0</text>
<text x="381.7" y="192.1">GPMC_ADVN</text>
<text x="381.7" y="199.1">GPMC_WEN</text>
<text x="228.2" y="220.3">SYS_VOUT</text>
</g>
<text font-size="3.2" fill="#a54b4b" x="33" y="30.1">SYS_VDD1_3P3V</text>
<g font-size="3.2" fill="#838383">
<text x="121.7" y="35.5">SPI0_SCLK</text>
<text x="121.7" y="42.5">SPI0_D0</text>
<text x="121.7" y="49.6">SPI0_D1</text>
<text x="121.7" y="56.7">SPI0_CS0</text>
</g>
<g font-size="3.2" fill="#f00">
<text x="233.7" y="39.2">VCC</text>
<text x="241.8" y="37.4">8</text>
</g>
<g font-size="3.2">
<text x="218.3" y="48">4</text>
<text x="221.8" y="49.7">GND</text>
</g>
<g font-size="2.8" fill="#840000">
<text x="164.7" y="41.2">1</text>
<text x="189.9" y="41.2">2</text>
<text x="164.7" y="44.8">3</text>
<text x="172.2" y="42.6">1</text>
<text x="172.2" y="46.1">3</text>
<text x="182.5" y="42.6">2</text>
<text x="182.5" y="46.1">4</text>
<text x="189.9" y="44.8">4</text>
<text x="164.7" y="48.3">5</text>
<text x="172.2" y="49.7">5</text>
<text x="182.5" y="49.7">6</text>
<text x="189.9" y="48.3">6</text>
</g>
<g font-size="2.5" fill="#838383">
<text x="70.6" y="46.6">100nF</text>
<text x="70.6" y="43">C7</text>
</g>
<g font-size="2.5" fill="#a54b4b">
<text x="63.5" y="91.9">GND</text>
<text x="222.2" y="241.9">GND</text>
</g>
<g font-size="2.1" fill="#a54b4b">
<text x="75.6" y="35.3">8</text>
<text x="113.7" y="35.3">6</text>
<text x="84.6" y="37">VCC</text>
<text x="104.6" y="37">C</text>
<text x="101.5" y="44.1">DQ0</text>
<text x="113.7" y="42.3">5</text>
<text x="277.4" y="44.1">B12</text>
<text x="277.4" y="47.6">A12</text>
<text x="289.2" y="45.8">UART0_TXD</text>
<text x="352" y="45.8">GPMC_CLK</text>
<text x="371.3" y="44.1">T7</text>
<text x="101.5" y="51.1">DQ1</text>
<text x="113.7" y="49.4">2</text>
<text x="277.4" y="51.2">C12</text>
<text x="289.2" y="52.9">UART0_CTSN</text>
<text x="289.2" y="49.4">UART0_RXD</text>
<text x="353.3" y="52.9">GPMC_A0</text>
<text x="371.3" y="51.2">T12</text>
<text x="75.6" y="60">3</text>
<text x="102.9" y="58.2">S#</text>
<text x="113.7" y="56.5">1</text>
<text x="277.4" y="54.7">C13</text>
<text x="289.2" y="56.4">UART0_RTSN</text>
<text x="353.3" y="60">GPMC_A2</text>
<text x="353.3" y="56.4">GPMC_A1</text>
<text x="371.3" y="58.2">P12</text>
<text x="371.3" y="54.7">R12</text>
<text x="84.6" y="61.7">W#</text>
<text x="277.4" y="65.3">B11</text>
<text x="353.3" y="63.5">GPMC_A3</text>
<text x="371.3" y="61.7">T13</text>
<text x="371.3" y="65.3">R13</text>
<text x="75.6" y="67">7</text>
<text x="84.6" y="68.8">HOLD#</text>
<text x="277.4" y="68.8">A11</text>
<text x="289.2" y="70.5">UART1_RXD</text>
<text x="289.2" y="67">UART1_TXD</text>
<text x="353.3" y="67">GPMC_A4</text>
<text x="353.3" y="70.5">GPMC_A5</text>
<text x="371.3" y="68.8">P13</text>
<text x="75.6" y="74.1">4</text>
<text x="84.6" y="75.8">VSS</text>
<text x="101.8" y="75.8">PAD</text>
<text x="113.7" y="74.1">PAD</text>
<text x="277.4" y="72.3">B10</text>
<text x="277.4" y="75.9">A10</text>
<text x="289.2" y="77.6">UART1_RTSN</text>
<text x="289.2" y="74.1">UART1_CTSN</text>
<text x="353.3" y="74.1">GPMC_A6</text>
<text x="353.3" y="77.6">GPMC_A7</text>
<text x="371.3" y="72.3">T14</text>
<text x="371.3" y="75.9">R14</text>
<text x="353.3" y="81.1">GPMC_A8</text>
<text x="371.3" y="79.4">P14</text>
<text x="371.3" y="82.9">T15</text>
<text x="277.4" y="90">B13</text>
<text x="277.4" y="86.4">A13</text>
<text x="289.2" y="88.2">SPI0_SCLK</text>
<text x="352" y="88.2">GPMC_A10</text>
<text x="353.3" y="84.6">GPMC_A9</text>
<text x="371.3" y="90">T16</text>
<text x="371.3" y="86.4">R15</text>
<text x="277.4" y="93.5">B14</text>
<text x="289.2" y="95.2">SPI0_D1</text>
<text x="289.2" y="91.7">SPI0_D0</text>
<text x="352" y="91.7">GPMC_A11</text>
<text x="277.4" y="100.6">C14</text>
<text x="277.4" y="97">A14</text>
<text x="289.2" y="98.8">SPI0_CS0</text>
<text x="350.4" y="98.8">GPMC_BEN1</text>
<text x="371.3" y="97">N14</text>
<text x="371.3" y="100.6">P15</text>
<text x="289.2" y="102.3">SPI0_CS1</text>
<text x="349" y="102.3">GPMC_WAIT0</text>
<text x="351.2" y="105.8">GPMC_WPN</text>
<text x="371.3" y="104.1">R16</text>
<text x="277.4" y="111.1">B15</text>
<text x="289.2" y="112.9">MMC0_CLK</text>
<text x="350.3" y="112.9">GPMC_CSN0</text>
<text x="371.3" y="111.1">P3</text>
<text x="277.4" y="114.7">B16</text>
<text x="277.4" y="118.2">A16</text>
<text x="289.2" y="116.4">MMC0_CMD</text>
<text x="289.2" y="119.9">MMC0_DAT0</text>
<text x="350.3" y="116.4">GPMC_CSN1</text>
<text x="350.3" y="119.9">GPMC_CSN2</text>
<text x="371.3" y="114.7">P2</text>
<text x="371.3" y="118.2">P1</text>
<text x="277.4" y="125.2">C16</text>
<text x="277.4" y="121.7">A15</text>
<text x="289.2" y="123.5">MMC0_DAT1</text>
<text x="350.3" y="123.5">GPMC_CSN3</text>
<text x="371.3" y="121.7">R7</text>
<text x="277.4" y="128.8">C15</text>
<text x="289.2" y="127">MMC0_DAT2</text>
<text x="289.2" y="130.5">MMC0_DAT3</text>
<text x="351.7" y="130.5">GPMC_AD0</text>
<text x="371.3" y="128.8">R3</text>
<text x="24.8" y="137.6">H16</text>
<text x="108.2" y="137.6">G3</text>
<text x="351.7" y="134">GPMC_AD1</text>
<text x="351.7" y="137.6">GPMC_AD2</text>
<text x="371.3" y="132.3">R2</text>
<text x="371.3" y="135.8">R1</text>
<text x="24.8" y="141.1">H15</text>
<text x="36.8" y="142.9">MII1_TXD0</text>
<text x="36.8" y="139.3">MII1_TX_CLK</text>
<text x="87.8" y="139.3">LCD_DATA0</text>
<text x="87.8" y="142.9">LCD_DATA1</text>
<text x="108.2" y="141.1">G2</text>
<text x="278.8" y="139.4">A1</text>
<text x="278.8" y="142.9">A2</text>
<text x="289.2" y="141.1">MCASP0_ACLKX</text>
<text x="351.7" y="141.1">GPMC_AD3</text>
<text x="371.3" y="139.4">T3</text>
<text x="371.3" y="142.9">T2</text>
<text x="24.8" y="148.2">G16</text>
<text x="24.8" y="144.6">H14</text>
<text x="36.8" y="149.9">MII1_TXD2</text>
<text x="36.8" y="146.4">MII1_TXD1</text>
<text x="87.8" y="146.4">LCD_DATA2</text>
<text x="87.8" y="149.9">LCD_DATA3</text>
<text x="108.2" y="144.6">G1</text>
<text x="108.2" y="148.2">H3</text>
<text x="278.8" y="149.9">B1</text>
<text x="278.8" y="146.4">B2</text>
<text x="289.2" y="144.6">MCASP0_FSX</text>
<text x="289.2" y="148.1">MCASP0_AXR0</text>
<text x="351.7" y="144.6">GPMC_AD4</text>
<text x="351.7" y="148.1">GPMC_AD5</text>
<text x="371.3" y="146.4">T1</text>
<text x="371.3" y="149.9">P4</text>
<text x="24.8" y="155.2">G14</text>
<text x="24.8" y="151.7">G15</text>
<text x="36.8" y="153.4">MII1_TXD3</text>
<text x="87.8" y="153.4">LCD_DATA4</text>
<text x="108.2" y="151.7">H2</text>
<text x="108.2" y="155.2">H1</text>
<text x="278.8" y="153.5">A3</text>
<text x="289.2" y="155.2">MCASP0_ACLKR</text>
<text x="289.2" y="151.7">MCASP0_AHCLKR</text>
<text x="351.7" y="151.7">GPMC_AD6</text>
<text x="351.7" y="155.2">GPMC_AD7</text>
<text x="371.3" y="153.5">R4</text>
<text x="25.2" y="158.8">F14</text>
<text x="36.8" y="160.5">MII1_CRS</text>
<text x="36.8" y="157">MII1_TX_EN</text>
<text x="87.8" y="157">LCD_DATA5</text>
<text x="87.8" y="160.5">LCD_DATA6</text>
<text x="108.2" y="158.8">J3</text>
<text x="278.8" y="160.5">C3</text>
<text x="278.8" y="157">B3</text>
<text x="289.2" y="158.7">MCASP0_FSR</text>
<text x="371.3" y="160.5">T4</text>
<text x="25.2" y="162.3">F15</text>
<text x="36.8" y="164">MII1_COL</text>
<text x="87.8" y="164">LCD_DATA7</text>
<text x="87.8" y="167.6">LCD_DATA8</text>
<text x="108.2" y="162.3">J2</text>
<text x="108.2" y="165.8">J1</text>
<text x="278.8" y="164.1">C4</text>
<text x="289.2" y="162.3">MCASP0_AXR1</text>
<text x="289.2" y="165.8">MCASP0_AHCLKX</text>
<text x="351.7" y="162.3">GPMC_AD8</text>
<text x="351.7" y="165.8">GPMC_AD9</text>
<text x="371.3" y="164.1">P5</text>
<text x="371.3" y="167.6">R5</text>
<text x="25.1" y="169.3">E16</text>
<text x="25.1" y="172.9">E14</text>
<text x="36.8" y="171.1">MII1_RX_CLK</text>
<text x="87.8" y="171.1">LCD_DATA9</text>
<text x="108.2" y="169.3">K3</text>
<text x="108.2" y="172.9">K2</text>
<text x="350.4" y="169.3">GPMC_AD10</text>
<text x="350.4" y="172.8">GPMC_AD11</text>
<text x="371.3" y="171.1">T5</text>
<text x="24.8" y="176.4">D16</text>
<text x="24.8" y="179.9">D15</text>
<text x="36.8" y="178.1">MII1_RXD1</text>
<text x="36.8" y="174.6">MII1_RXD0</text>
<text x="86.5" y="174.6">LCD_DATA10</text>
<text x="86.5" y="178.1">LCD_DATA11</text>
<text x="108.2" y="176.4">K1</text>
<text x="108.2" y="179.9">L3</text>
<text x="278.8" y="178.2">B4</text>
<text x="278.8" y="174.6">A4</text>
<text x="289.2" y="176.4">XDMA_EVENT_INTR0</text>
<text x="289.2" y="179.9">XDMA_EVENT_INTR1</text>
<text x="350.4" y="176.4">GPMC_AD12</text>
<text x="350.4" y="179.9">GPMC_AD13</text>
<text x="371.3" y="174.6">P6</text>
<text x="371.3" y="178.2">R6</text>
<text x="24.8" y="183.5">D14</text>
<text x="36.8" y="181.7">MII1_RXD2</text>
<text x="36.8" y="185.2">MII1_RXD3</text>
<text x="86.5" y="181.7">LCD_DATA12</text>
<text x="86.5" y="185.2">LCD_DATA13</text>
<text x="108.2" y="183.5">L2</text>
<text x="278.8" y="181.7">C5</text>
<text x="289.2" y="183.4">ECAP0_IN_PWM0_OUT</text>
<text x="350.4" y="183.4">GPMC_AD14</text>
<text x="371.3" y="181.7">T6</text>
<text x="371.3" y="185.2">P7</text>
<text x="25.1" y="187">E15</text>
<text x="25.2" y="190.5">F16</text>
<text x="36.8" y="188.7">MII1_RX_ER</text>
<text x="86.5" y="188.7">LCD_DATA14</text>
<text x="108.2" y="187">L1</text>
<text x="108.2" y="190.5">M3</text>
<text x="350.4" y="187">GPMC_AD15</text>
<text x="25.5" y="197.6">J14</text>
<text x="36.8" y="192.2">MII1_RX_DV</text>
<text x="86.5" y="192.2">LCD_DATA15</text>
<text x="108.2" y="197.6">F1</text>
<text x="344.7" y="194">GPMC_ADVN_ALE</text>
<text x="345.1" y="197.5">GPMC_BEN0_CLE</text>
<text x="371.3" y="192.3">M1</text>
<text x="371.3" y="195.8">N3</text>
<text x="24.8" y="201.1">D13</text>
<text x="36.8" y="199.3">RMII1_REF_CLK</text>
<text x="36.8" y="202.8">MDC</text>
<text x="87.7" y="202.8">LCD_VSYNC</text>
<text x="89.6" y="199.3">LCD_PCLK</text>
<text x="108.2" y="201.1">F3</text>
<text x="351.1" y="201.1">GPMC_WEN</text>
<text x="371.3" y="199.3">N2</text>
<text x="371.3" y="202.9">N1</text>
<text x="25.1" y="204.6">E13</text>
<text x="36.8" y="206.4">MDIO</text>
<text x="81.2" y="209.9">LCD_AC_BIAS_EN</text>
<text x="87.6" y="206.4">LCD_HSYNC</text>
<text x="108.2" y="208.1">E1</text>
<text x="108.2" y="204.6">F2</text>
<text x="345.8" y="204.6">GPMC_OEN_REN</text>
</g>
</svg>
